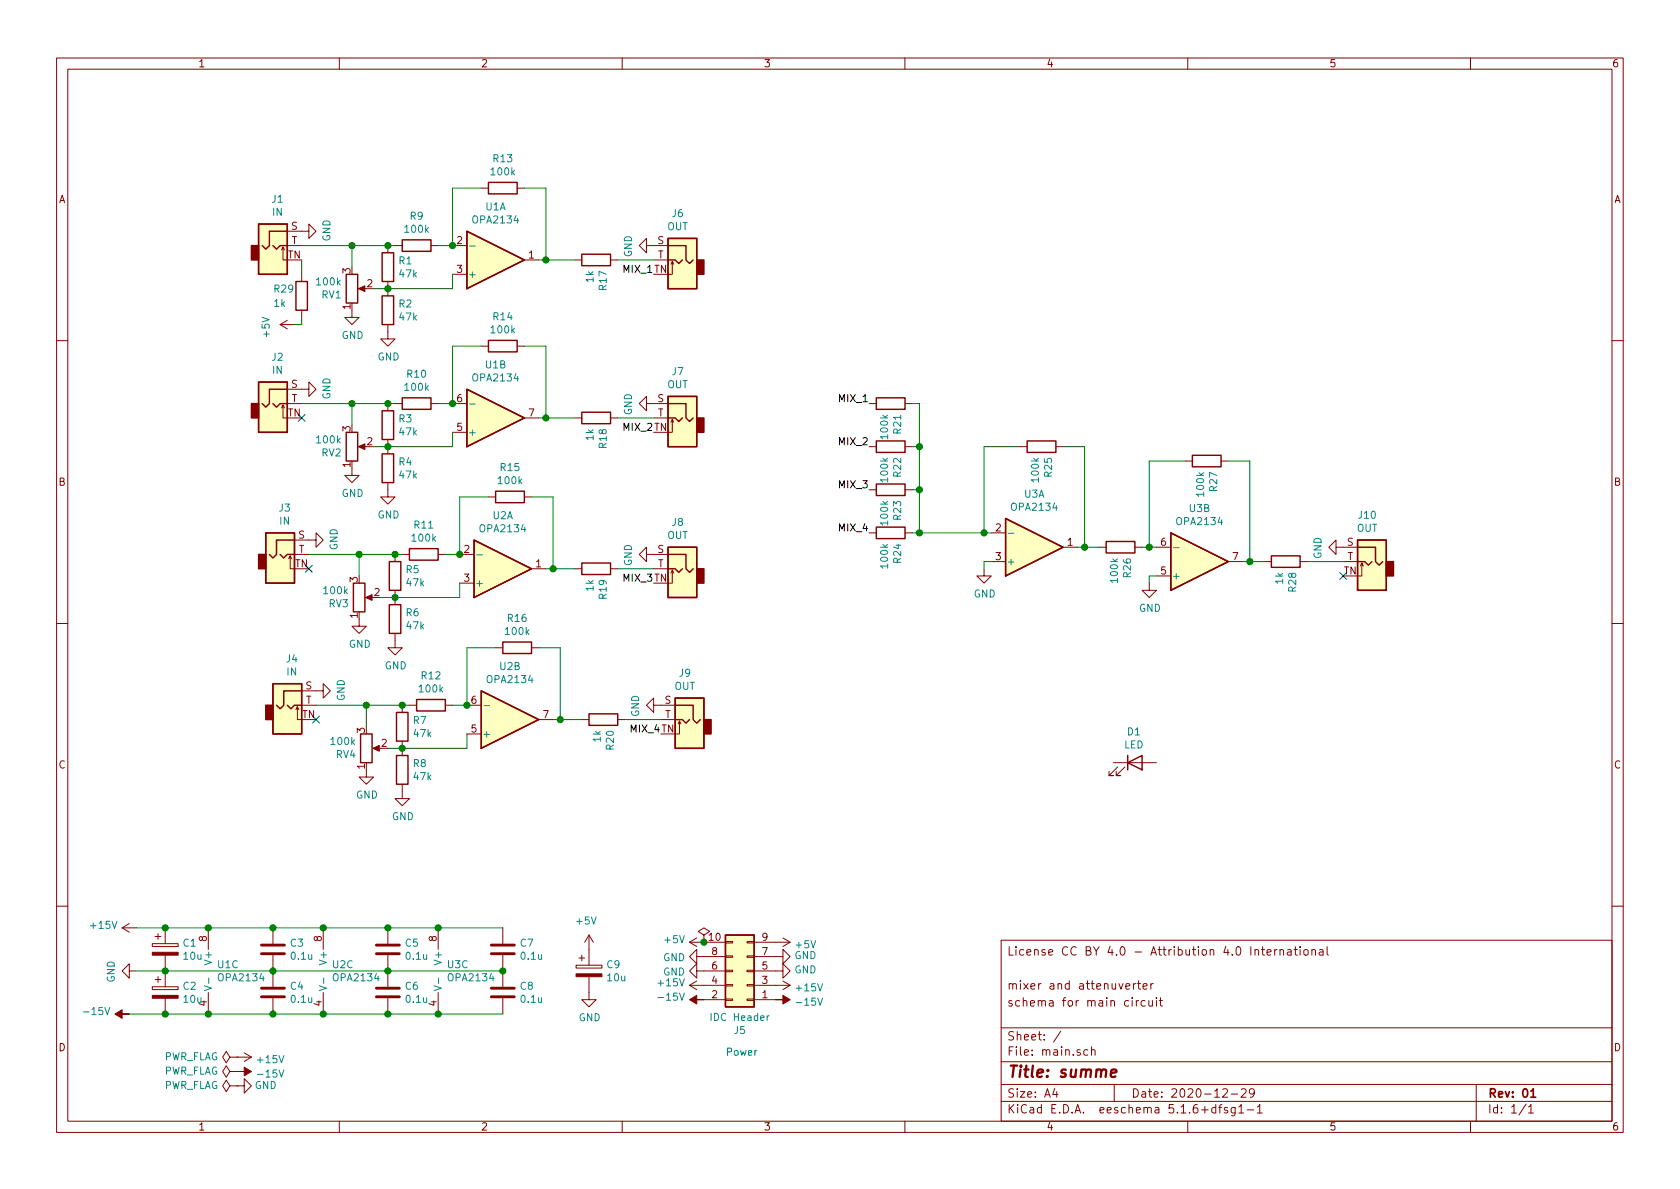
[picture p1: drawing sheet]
<svg xmlns="http://www.w3.org/2000/svg" width="297mm" height="210mm" viewBox="0 0 297 210" stroke-linecap="round" stroke-linejoin="round" font-family="sans-serif">
<g fill="none" stroke="#840000" stroke-width=".18">
<path d="M10 10.3h277v189.9h-277zM12 12.2h273v186.1h-273zM60 10.3v1.9M110 10.3v1.9M160 10.3v1.9M210 10.3v1.9M260 10.3v1.9M85.1 33.3h1.3M91.4 33.3h1.3M49.5 57.4l1.3 .8M49.5 57.4h2.6M49.8 44.2l.2-.5v2.3h.8"/>
<path d="M50 43.7l.3 .5M50.8 40.9h3.8v-1.3l1.3 1.3-1.3 1.3v-1.3M50.8 43.4h2.5M50.8 56.6l-1.3 .8M53.3 48.5v1.3M53.3 54.9v1.2M62.2 54.9v1.2h1.3l-1.3 1.3-1.2-1.3h1.2M63.8 51h1M68.6 57.4v2.5h1.2l-1.2 1.3-1.3-1.3h1.3M68.6 43.4v1.3M68.6 49.8v2.5M69.8 43.4h1.3"/>
<path d="M76.2 43.4h1.3M80 43.4h2.5M80 48.5h2.5M92.7 46h2.5M101.6 46h1.3M107.9 46h1.3M114.3 43.4v-1.2l-1.3 1.2 1.3 1.3v-1.3h3.8M115.6 46h2.5M118.9 46.2l-.3 .5M119.1 46.7l-.2-.5v2.3h-.8M10 60.2h2M49.8 72.1l.2-.5v2.3h.8"/>
<path d="M50 71.6l.3 .5M50.8 68.8h3.8v-1.2l1.3 1.2-1.3 1.3v-1.3M50.8 71.4h2.5M63.8 79h1M68.6 71.4v1.2M68.6 77.7v2.6M69.8 71.4h1.3M76.2 71.4h1.3M80 71.4h2.5M80 76.4h2.5M85.1 61.2h1.3M91.4 61.2h1.3"/>
<path d="M92.7 73.9h2.5M101.6 73.9h1.3M107.9 73.9h1.3M114.3 71.4v-1.3l-1.3 1.3 1.3 1.2v-1.2h3.8M115.6 73.9h2.5M118.9 74.2l-.3 .5M119.1 74.7l-.2-.5v2.2h-.8M153.7 71.4h1.2M153.7 79h1.2M160 71.4h1.3M160 79h1.3M180.3 79h1.3"/>
<path d="M186.7 79h1.3M285 60.2h2M51.1 98.8l.2-.5v2.3h.8M51.3 98.3l.3 .5M52.1 95.5h3.8v-1.3l1.2 1.3-1.2 1.3v-1.3M52.1 98h2.5M62.2 82.8v1.3h1.3l-1.3 1.2-1.2-1.2h1.2M68.6 85.3v2.6h1.2l-1.2 1.2-1.3-1.2h1.3M69.8 98v1.3M71.1 98h1.3M77.5 98h1.2M81.3 98h2.5"/>
<path d="M86.4 87.9h1.2M92.7 87.9h1.3M114.3 98v-1.2l-1.3 1.2 1.3 1.3v-1.3h3.8M153.7 94.2h1.2M153.7 86.6h1.2M160 94.2h1.3M160 86.6h1.3M175.3 94.2h2.5M175.3 99.3h2.5M188 96.8h2.5M194.3 96.8h1.3M200.7 96.8h1.2"/>
<path d="M204.5 96.8h2.5M209.5 81.5h1.3M215.9 81.5h1.3M217.2 99.3h2.5M223.5 99.3h1.3M229.9 99.3h1.2M236.2 96.8v-1.3l-1.3 1.3 1.3 1.2v-1.2h3.8M237.5 99.3h2.5M240.8 99.6l-.3 .5M10 110.3h2M63.5 109.5v1.2h1.3l-1.3 1.3-1.3-1.3h1.3M65 105.7h1"/>
<path d="M69.8 112v2.5h1.3l-1.3 1.3-1.2-1.3h1.2M69.8 104.4v2.5M81.3 103.1h2.5M87.6 114.5h1.3M94 100.6h2.5M94 114.5h1.2M101.6 100.6h1.3M107.9 100.6h1.3M115.6 100.6h2.5M118.9 100.8l-.3 .5M119.1 101.3l-.2-.5v2.3h-.8M174 100.6v1.2h1.3l-1.3 1.3-1.3-1.3h1.3"/>
<path d="M203.2 103.1v1.3h1.3l-1.3 1.3-1.3-1.3h1.3M204.5 101.8h2.5M241 100.1l-.2-.5v2.2h-.8M285 110.3h2M52.3 125.5l.3-.5v2.2h.7M52.6 125l.2 .5M53.3 122.2h3.8v-1.3l1.3 1.3-1.3 1.2v-1.2M53.3 124.7h2.6M64.8 136.1v1.3h1.2l-1.2 1.3-1.3-1.3h1.3M66.3 132.3h1M71.1 138.7v2.5h1.3l-1.3 1.3-1.3-1.3h1.3M71.1 124.7v1.3"/>
<path d="M71.1 131.1v2.5M72.4 124.7h1.3M78.7 124.7h1.3M82.5 124.7h2.6M82.5 129.8h2.6M95.2 127.2h2.6M102.9 127.2h1.2M109.2 127.2h1.3M115.6 124.7v-1.3l-1.3 1.3 1.3 1.3v-1.3h3.8M116.8 127.2h2.6M120.1 127.5l-.2 .5M120.4 128l-.3-.5v2.3h-.7"/>
<path d="M196.8 134.9h7.7M197.6 135.6l-1.5 1.6h.7h-.7v-.8M198.9 135.6l-1.5 1.6h.7h-.7v-.8M10 160.2h2M21.6 164.1l1.3 .7M21.6 164.1h2.5M22.9 171.7v-1.3l-1.3 1.3 1.3 1.3v-1.3h1.2M22.9 163.3l-1.3 .8M26.9 174.5h4.6v.5h-4.6zM26.9 166.9h4.6v.5h-4.6zM27.4 173.2h1M27.4 165.6h1"/>
<path d="M27.9 165.1v1M27.9 172.7v1M29.2 164.1v2.8M29.2 168.9v5.6M29.2 176.5v2.8M36.8 164.1v3.8M36.8 175.5v3.8M48.3 164.1v2.8M48.3 168.9v5.6M48.3 176.5v2.8M57.1 164.1v3.8M57.1 175.5v3.8"/>
<path d="M68.6 164.1v2.8M68.6 168.9v5.6M68.6 176.5v2.8M77.5 164.1v3.8M77.5 175.5v3.8M88.9 164.1v2.8M88.9 168.9v5.6M88.9 176.5v2.8M101.9 170.7h4.5v.5h-4.5zM102.4 169.4h1M102.9 168.9v1M104.1 172.7v4.1h1.3l-1.3 1.2-1.2-1.2h1.2"/>
<path d="M104.1 165.3l-.7 1.3M104.1 165.3v5.4M104.1 165.3l.8 1.3M121.9 166.6l1.3 .8M121.9 166.6h6.4M121.9 174.2h6.4M121.9 174.2l1.3 .8M123.2 169.2v-1.3l-1.3 1.3 1.3 1.2v-1.2h5.1M123.2 171.7v-1.3l-1.3 1.3 1.3 1.3v-1.3h5.1M123.2 165.9l-1.3 .7M123.2 173.5l-1.3 .7M124.5 165.3l1-.6-1-.6-1.1 .6 1.1 .6v1.3"/>
<path d="M124.5 166.6h.1M124.5 176.8h3.8M128.3 166.5h1.2v.2h-1.2zM128.3 169h1.2v.3h-1.2zM128.3 174.1h1.2v.3h-1.2zM128.3 176.7h1.2v.2h-1.2zM128.3 171.6h1.2v.2h-1.2zM132.1 166.5h1.2v.2h-1.2zM132.1 169h1.2v.3h-1.2zM132.1 174.1h1.2v.3h-1.2zM132.1 176.7h1.2v.2h-1.2zM132.1 171.6h1.2v.2h-1.2z"/>
<path d="M133.3 171.7h5.1v-1.3l1.3 1.3-1.3 1.3v-1.3M133.3 169.2h5.1v-1.3l1.3 1.3-1.3 1.2v-1.2M133.3 166.6h6.4M133.3 174.2h6.4M133.3 176.8h3.9M138.4 165.9l1.3 .7M138.4 173.5l1.3 .7M139.7 166.6l-1.3 .8M139.7 174.2l-1.3 .8M177 166.3h108v32h-108zM199.1 174.4l.7-.1-.1-.3-.4-.1-.2 .2v.7h.6M200.2 176.4v.2"/>
<path d="M200.2 176.9v1M200.4 173.9v1M200.8 173.9l-.4 .3M200.9 176.9v1M201.1 173.9h.6M201.3 176.9l-.3 .2-.1 .1M201.3 173.4v1.3l.4 .2M202.1 174.4l.7-.1v-.3l-.5-.1-.2 .2 .1 .7h.6M202.5 177l-.4-.1-.3 .3v.6l.3 .1 .4-.1M203.1 176.9l.1 .9 .4 .1 .2-.1M203.5 173.9v1M203.8 176.9v1"/>
<path d="M203.9 173.9l-.3 .1-.1 .2M204.5 176.4v.2M204.5 176.9v1M205 176.9h.5M205.2 176.4v1.3l.3 .2M223 167.9h.6M223.2 167.4v1.3l.4 .2M224 168.4l.7-.1v-.3l-.5-.1-.2 .2 .1 .7h.6M225.4 167.9v1M225.8 167.9l-.4 .3M226.3 168l.2-.1 .4 .1v.9M226.3 167.9v1"/>
<path d="M227.7 168h.5l.1 .9M228.3 168.3h-.5l-.2 .2 .2 .4 .5-.1M228.8 167.9h.6M229 167.4v1.3l.4 .2M229.9 167.4v.2M229.9 167.9v1M230.6 168l.2-.1 .4 .1v.8l-.2 .1-.4-.1zM232 168l.2-.1 .3 .1 .1 .9M232 167.9v1M233.3 168h.6v.9M233.9 168.3h-.4l-.3 .2 .3 .4 .4-.1M234.6 167.4v1.3l.3 .2"/>
<path d="M285 160.2h2M40.6 186.9l-.6-1-.6 1 .6 1.1 .6-1.1h1.3M40.6 189.5l-.6-1-.6 1 .6 1 .6-1h1.3M40.6 192l-.6-1-.6 1 .6 1 .6-1h1.3M41.9 186.9h.1M41.9 189.5h.1M41.9 192h1.3v-1.3l1.2 1.3-1.2 1.3v-1.3M41.9 192h.1M41.9 186.9h2.5M43.2 186.2l1.2 .7M44.4 186.9l-1.2 .8M60 198.3v1.9"/>
<path d="M110 198.3v1.9M160 198.3v1.9M177 194.8h108M177 191.8h108M177 187.8h108M177 181.8h108M186.5 192.5l-.4 1h1M186.8 193v1M187.6 182.3l-1.3 2M192.3 185.7l-.4-.1-.3 .3 .1 .6 .2 .1 .4-.1M193 185.7l.2-.1 .3 .1 .1 .9M193 185.1v1.5"/>
<path d="M197 191.8v3M210 198.3v1.9M215 195.9l-.5-.1-.3 .3 .1 .6 .2 .1 .5-.1M215 195.3v1.5M215.5 195.8h.5M216 195.3l-.3 .2v1.3M216.2 192.7l.2-.2h.4l.2 .5-.9 1h.9M217 195.9l-.3-.1-.2 .2v.3l.5 .1v.3h-.5M217.7 193.5h1.1M218.4 195.8v1.2l-.3 .3h-.3M218.4 195.9l-.4-.1-.3 .3 .1 .6h.6M219 195.8l.5-.5v1.5"/>
<path d="M219 196.8h.9M219.5 192.7l.2-.2h.3l.3 .2v.3v.2l-.9 .8h.9M220.5 196.3h1.2M221.8 193.2l-.3 .3h-.3l-.3-.3v-.4l.2-.2 .4-.1 .2 .2a1.13 1.13 0 0 1-.2 1.2l-.4 .1M222.3 195.8l.4-.5v1.5M222.3 196.8h.9M260 198.3v1.9M261 191.8v6.5M269.8 195.2l-1.2 2M270.3 195.8l.4-.5v1.5M270.3 196.8h.8"/>
</g>
<path d="M270.7 193l.4-.5v1.5M270.7 194h.8" fill="none" stroke="#840000" stroke-width=".3"/>
<path d="M196.4 189.8l1-.2-.1-.4h-.7l-.2 1 .2 .2 .6-.1" fill="none" stroke="#840000" stroke-width=".41"/>
<g fill="none" stroke="#840000" stroke-width=".25">
<path d="M45.7 39.6h5.1v8.9h-5.1zM86.4 32.3h5v2h-5zM48.3 43.4l.6 .7 .6-.7h1.3M50.8 40.9h-3.2v2.5l-.6 .7-.6-.7M52.3 49.8h2.1v5.1h-2.1zM61.2 48.5h2v5.1h-2zM67.6 44.7h2v5.1h-2zM67.6 52.3h2v5.1h-2zM71.1 42.4h5.1v2h-5.1zM82.5 40.9l10.2 5.1-10.2 5zM102.9 45h5v2h-5zM118.1 42.2h5.1v8.8h-5.1z"/>
<path d="M118.1 46h1.3l.6 .6 .6-.6M118.1 43.4h3.2v2.6l.6 .6 .7-.6M45.7 67.6h5.1v8.8h-5.1zM48.3 71.4l.6 .6 .6-.6h1.3M50.8 68.8h-3.2v2.6l-.6 .6-.6-.6M61.2 76.4h2v5.1h-2zM67.6 72.6h2v5.1h-2zM71.1 70.4h5.1v2h-5.1zM82.5 68.8l10.2 5.1-10.2 5.1zM86.4 60.2h5v2h-5zM102.9 72.9h5v2h-5zM118.1 70.1h5.1v8.9h-5.1z"/>
<path d="M118.1 73.9h1.3l.6 .6 .6-.6M118.1 71.4h3.2v2.5l.6 .6 .7-.6M154.9 78h5.1v2h-5.1zM154.9 70.4h5.1v2h-5.1zM181.6 78h5.1v2h-5.1zM47 94.2h5.1v8.9h-5.1zM49.5 98l.7 .7 .6-.7h1.3M52.1 95.5h-3.2v2.5l-.6 .7-.7-.7M67.6 80.3h2v5h-2zM68.8 99.3h2.1v5.1h-2.1zM72.4 97h5.1v2.1h-5.1zM83.8 95.5l10.2 5.1-10.2 5.1z"/>
<path d="M87.6 86.9h5.1v2h-5.1zM102.9 99.6h5v2h-5zM118.1 96.8h5.1v8.9h-5.1zM118.1 98h3.2v2.6l.6 .6 .7-.6M154.9 93.2h5.1v2h-5.1zM154.9 85.6h5.1v2h-5.1zM177.8 91.7l10.2 5.1-10.2 5zM195.6 95.8h5.1v2h-5.1zM207 94.2l10.2 5.1-10.2 5.1zM210.8 80.5h5.1v2h-5.1zM224.8 98.3h5.1v2h-5.1zM240 95.5h5.1v8.9h-5.1z"/>
<path d="M240 99.3h1.3l.6 .6 .7-.6M240 96.8h3.2v2.5l.6 .6 .7-.6M62.5 103.1h2v5.1h-2zM68.8 106.9h2.1v5.1h-2.1zM88.9 113.5h5.1v2.1h-5.1zM118.1 100.6h1.3l.6 .6 .6-.6M48.3 120.9h5v8.9h-5zM50.8 124.7l.6 .6 .7-.6h1.2M53.3 122.2h-3.1v2.5l-.7 .6-.6-.6M63.8 129.8h2v5.1h-2zM70.1 133.6h2v5.1h-2zM70.1 126h2v5.1h-2z"/>
<path d="M73.7 123.7h5v2h-5zM85.1 122.2l10.1 5-10.1 5.1zM104.1 126.2h5.1v2.1h-5.1zM119.4 123.4h5.1v8.9h-5.1zM119.4 127.2h1.2l.7 .7 .6-.7M119.4 124.7h3.2v2.5l.6 .7 .6-.7M199.4 134.9l2.5-1.3v2.5zM199.4 133.6v2.5M128.3 165.3h5v12.7h-5z"/>
</g>
<g fill="#840000" stroke="#840000" stroke-width=".18">
<path d="M41.9 189.5h1.3v-.8l1.2 .8-1.2 .7v-.7z"/>
<path d="M137.2 176.8h1.2v-.8l1.3 .8-1.3 .7v-.7z"/>
<path d="M121.9 176.8l1.3-.8v.8h1.3h-1.3v.7z"/>
<path d="M20.3 179.3l1.3-.7v.7h1.3h-1.3v.8z"/>
<path d="M101.9 172.2h4.5v.5h-4.5z"/>
<path d="M64.6 105.7l1.2-.5v1z"/>
<path d="M26.9 176h4.6v.5h-4.6z"/>
<path d="M26.9 168.4h4.6v.5h-4.6z"/>
<path d="M65.9 132.3l1.2-.5v1z"/>
<path d="M63.4 51l1.1-.5v1.1z"/>
<path d="M63.4 79l1.1-.5v1z"/>
</g>
<g fill="#ffffc2" stroke="#ffffc2" stroke-width=".18">
<path d="M128.3 165.3h5v12.7h-5z"/>
<path d="M47 94.2h5.1v8.9h-5.1z"/>
<path d="M118.1 96.8h5.1v8.9h-5.1z"/>
<path d="M119.4 123.4h5.1v8.9h-5.1z"/>
<path d="M118.1 70.1h5.1v8.9h-5.1z"/>
<path d="M48.3 120.9h5v8.9h-5z"/>
<path d="M240 95.5h5.1v8.9h-5.1z"/>
<path d="M45.7 67.6h5.1v8.8h-5.1z"/>
<path d="M207 94.2l10.2 5.1-10.2 5.1z"/>
<path d="M82.5 68.8l10.2 5.1-10.2 5.1z"/>
<path d="M82.5 40.9l10.2 5.1-10.2 5z"/>
<path d="M45.7 39.6h5.1v8.9h-5.1z"/>
<path d="M83.8 95.5l10.2 5.1-10.2 5.1z"/>
<path d="M85.1 122.2l10.1 5-10.1 5.1z"/>
<path d="M177.8 91.7l10.2 5.1-10.2 5z"/>
<path d="M118.1 42.2h5.1v8.8h-5.1z"/>
</g>
<g fill="none" stroke="#008484" stroke-width=".18">
<path d="M83 43.5h1M83 71.4h1M84.3 98.1h1M178.3 94.3h1M207.5 96.8h1M85.6 124.8h1M36.1 174.3l1.3 .4-1.3 .5M36.9 172.9v1M56.4 174.3l1.3 .4-1.3 .5M57.2 172.9v1M76.8 174.3l1.2 .4-1.2 .5M77.5 172.9v1"/>
<path d="M136 179.6l-.4 .3"/>
</g>
<path d="M46.2 168.7h4.1M46.2 167.1h4.1M46.2 176.3h4.1M46.2 174.7h4.1M66.5 168.7h4.1M66.5 167.1h4.1M66.5 176.3h4.1M66.5 174.7h4.1M86.9 168.7h4M86.9 167.1h4M86.9 176.3h4M86.9 174.7h4" fill="none" stroke="#840000" stroke-width=".51"/>
<g fill="#840000" stroke="#840000" stroke-width=".25">
<path d="M45.7 98h1.3v2.6h-1.3z"/>
<path d="M123.2 100.6h1.3v2.5h-1.3z"/>
<path d="M124.5 127.2h1.2v2.6h-1.2z"/>
<path d="M123.2 73.9h1.3v2.5h-1.3z"/>
<path d="M47 124.7h1.3v2.5h-1.3z"/>
<path d="M245.1 99.3h1.3v2.5h-1.3z"/>
<path d="M44.4 71.4h1.3v2.5h-1.3z"/>
<path d="M44.4 43.4h1.3v2.6h-1.3z"/>
<path d="M123.2 46h1.3v2.5h-1.3z"/>
</g>
<g fill="none" stroke="#008400" stroke-width=".18">
<path d="M85.1 33.3h-5.1v10.1h-2.5M92.7 33.3h3.8v12.7M53.3 43.4h16.5M53.3 46v2.5M53.3 56.1v1.3h-1.2M62.2 43.4v3.8M80 48.5v2.5h-14M95.2 46h6.4M109.2 46h6.4M53.3 71.4h16.5M62.2 71.4v3.8M80 76.4v2.6h-14"/>
<path d="M85.1 61.2h-5.1v10.2h-2.5M92.7 61.2h3.8v12.7M95.2 73.9h6.4M109.2 73.9h6.4M161.3 71.4h1.3v22.8M161.3 79h1.3M180.3 79h-6.3v15.2M188 79h3.8v17.8M54.6 98h16.5M63.5 98v3.8M86.4 87.9h-5.1v10.1h-2.6M94 87.9h3.8v12.7"/>
<path d="M161.3 94.2h14M161.3 86.6h1.3M175.3 99.3h-1.3v1.3M190.5 96.8h3.8M201.9 96.8h2.6M209.5 81.5h-6.3v15.3M217.2 81.5h3.8v17.8M219.7 99.3h3.8M231.1 99.3h6.4M81.3 103.1v2.6h-14M87.6 114.5h-5.1v10.2h-2.5M95.2 114.5h3.9v12.7"/>
<path d="M96.5 100.6h5.1M109.2 100.6h6.4M204.5 101.8h-1.3v1.3M55.9 124.7h16.5M64.8 124.7v3.8M82.5 129.8v2.5h-13.9M97.8 127.2h5.1M110.5 127.2h6.3M22.9 179.3h66M24.1 164.1h64.8M24.1 171.7h64.8"/>
</g>
<g fill="#008400" stroke="#008400" stroke-width=".25">
<circle cx="77.5" cy="179.3" r=".51"/>
<circle cx="29.2" cy="171.7" r=".51"/>
<circle cx="68.6" cy="171.7" r=".51"/>
<circle cx="88.9" cy="171.7" r=".51"/>
<circle cx="57.2" cy="164.1" r=".51"/>
<circle cx="68.6" cy="179.3" r=".51"/>
<circle cx="62.2" cy="43.4" r=".51"/>
<circle cx="77.5" cy="164.1" r=".51"/>
<circle cx="68.6" cy="164.1" r=".51"/>
<circle cx="36.8" cy="179.3" r=".51"/>
<circle cx="36.8" cy="164.1" r=".51"/>
<circle cx="68.6" cy="51" r=".51"/>
<circle cx="57.2" cy="179.3" r=".51"/>
<circle cx="68.6" cy="43.4" r=".51"/>
<circle cx="191.8" cy="96.8" r=".51"/>
<circle cx="96.5" cy="46" r=".51"/>
<circle cx="71.1" cy="124.7" r=".51"/>
<circle cx="162.6" cy="94.2" r=".51"/>
<circle cx="71.1" cy="132.3" r=".51"/>
<circle cx="162.6" cy="79" r=".51"/>
<circle cx="64.8" cy="124.7" r=".51"/>
<circle cx="162.6" cy="86.6" r=".51"/>
<circle cx="174" cy="94.2" r=".51"/>
<circle cx="96.5" cy="73.9" r=".51"/>
<circle cx="97.8" cy="100.6" r=".51"/>
<circle cx="69.9" cy="98" r=".51"/>
<circle cx="69.9" cy="105.7" r=".51"/>
<circle cx="99.1" cy="127.2" r=".51"/>
<circle cx="124.5" cy="166.6" r=".51"/>
<circle cx="63.5" cy="98" r=".51"/>
<circle cx="203.2" cy="96.8" r=".51"/>
<circle cx="62.2" cy="71.4" r=".51"/>
<circle cx="221" cy="99.3" r=".51"/>
<circle cx="68.6" cy="79" r=".51"/>
<circle cx="68.6" cy="71.4" r=".51"/>
<circle cx="82.6" cy="124.7" r=".51"/>
<circle cx="81.3" cy="98" r=".51"/>
<circle cx="80" cy="71.4" r=".51"/>
<circle cx="80" cy="43.4" r=".51"/>
<circle cx="29.2" cy="164.1" r=".51"/>
<circle cx="29.2" cy="179.3" r=".51"/>
<circle cx="48.3" cy="179.3" r=".51"/>
<circle cx="48.3" cy="164.1" r=".51"/>
<circle cx="48.3" cy="171.7" r=".51"/>
</g>
<path d="M52.7 73.3l1.2 1.2M53.9 73.3l-1.2 1.2M54 100l1.2 1.2M55.2 100l-1.2 1.2M236.9 101.2l1.2 1.3M238.1 101.2l-1.2 1.3M55.3 126.6l1.2 1.3M56.5 126.6l-1.2 1.3" fill="none" stroke="#000084" stroke-width=".18"/>
<text font-size="2.8" fill="#840000" x="178" y="190.5">Title: summe</text>
<g font-size="2.1" fill="#840000">
<text x="178" y="169">License CC BY 4.0 - Attribution 4.0 International</text>
<text x="178" y="178">schema for main circuit</text>
<text x="178" y="175">mixer and attenuverter</text>
<text x="178" y="184">Sheet: /</text>
<text x="178" y="186.7">File: main.sch</text>
<text x="178" y="196.9">KiCad E.D.A. eeschema 5.1.6+dfsg1-1</text>
<text x="178" y="194.1">Size: A4</text>
<text x="200" y="194.1">Date: 2020-12-29</text>
<text x="263" y="194.1">Rev: 01</text>
<text x="263" y="196.9">Id: 1/1</text>
</g>
<g font-size="1.8" fill="#840000">
<text x="35" y="11.9">1</text>
<text x="85" y="11.9">2</text>
<text x="135" y="11.9">3</text>
<text x="185" y="11.9">4</text>
<text x="235" y="11.9">5</text>
<text x="285" y="11.9">6</text>
<text x="10.4" y="35.9">A</text>
<text x="285.4" y="35.9">A</text>
<text x="51.5" y="40.6">S</text>
<text x="50.9" y="45.7">TN</text>
<text x="51.5" y="43.2">T</text>
<text x="80.8" y="43.2">2</text>
<text x="93.5" y="45.7">1</text>
<text x="116.3" y="43.2">S</text>
<text x="116.3" y="45.7">T</text>
<text x="62" y="48.4" transform="rotate(-90 62 48.4)">3</text>
<text x="64.9" y="50.8">2</text>
<text x="80.8" y="48.3">3</text>
<text x="62" y="54.7" transform="rotate(-90 62 54.7)">1</text>
<text x="51.5" y="68.6">S</text>
<text x="51.5" y="71.1">T</text>
<text x="80.8" y="71.1">6</text>
<text x="116.3" y="71.1">S</text>
<text x="50.9" y="73.7">TN</text>
<text x="62" y="76.3" transform="rotate(-90 62 76.3)">3</text>
<text x="80.8" y="76.2">5</text>
<text x="93.5" y="73.7">7</text>
<text x="116.3" y="73.7">T</text>
<text x="62" y="82.6" transform="rotate(-90 62 82.6)">1</text>
<text x="64.9" y="78.7">2</text>
<text x="10.4" y="85.9">B</text>
<text x="285.4" y="85.9">B</text>
<text x="52.8" y="95.2">S</text>
<text x="176" y="94">2</text>
<text x="52.2" y="100.3">TN</text>
<text x="52.8" y="97.8">T</text>
<text x="82.1" y="97.8">2</text>
<text x="94.8" y="100.3">1</text>
<text x="116.3" y="97.8">S</text>
<text x="116.3" y="100.3">T</text>
<text x="176" y="99.1">3</text>
<text x="188.7" y="96.5">1</text>
<text x="205.3" y="101.6">5</text>
<text x="205.3" y="96.5">6</text>
<text x="218" y="99.1">7</text>
<text x="237.6" y="101.6">TN</text>
<text x="238.2" y="96.5">S</text>
<text x="238.2" y="99.1">T</text>
<text x="63.2" y="103" transform="rotate(-90 63.2 103)">3</text>
<text x="66.2" y="105.4">2</text>
<text x="82.1" y="102.9">3</text>
<text x="63.2" y="109.3" transform="rotate(-90 63.2 109.3)">1</text>
<text x="54" y="121.9">S</text>
<text x="54.1" y="124.5">T</text>
<text x="83.3" y="124.5">6</text>
<text x="117.5" y="124.5">S</text>
<text x="53.4" y="127">TN</text>
<text x="64.5" y="129.6" transform="rotate(-90 64.5 129.6)">3</text>
<text x="83.3" y="129.5">5</text>
<text x="96" y="127">7</text>
<text x="117.6" y="127">T</text>
<text x="10.4" y="135.9">C</text>
<text x="64.5" y="136" transform="rotate(-90 64.5 136)">1</text>
<text x="67.5" y="132.1">2</text>
<text x="285.4" y="135.9">C</text>
<text x="36.6" y="166.5" transform="rotate(-90 36.6 166.5)">8</text>
<text x="56.9" y="166.5" transform="rotate(-90 56.9 166.5)">8</text>
<text x="77.2" y="166.5" transform="rotate(-90 77.2 166.5)">8</text>
<text x="125.4" y="166.4">10</text>
<text x="134.8" y="166.4">9</text>
<text x="125.9" y="174">4</text>
<text x="125.9" y="171.4">6</text>
<text x="125.9" y="168.9">8</text>
<text x="134.8" y="174">3</text>
<text x="134.8" y="171.4">5</text>
<text x="134.8" y="168.9">7</text>
<text x="36.6" y="177.9" transform="rotate(-90 36.6 177.9)">4</text>
<text x="56.9" y="177.9" transform="rotate(-90 56.9 177.9)">4</text>
<text x="77.2" y="177.9" transform="rotate(-90 77.2 177.9)">4</text>
<text x="125.9" y="176.5">2</text>
<text x="134.8" y="176.5">1</text>
<text x="10.4" y="185.9">D</text>
<text x="285.4" y="185.9">D</text>
<text x="35" y="199.9">1</text>
<text x="85" y="199.9">2</text>
<text x="135" y="199.9">3</text>
<text x="185" y="199.9">4</text>
<text x="235" y="199.9">5</text>
<text x="285" y="199.9">6</text>
</g>
<g font-size="1.8" fill="#008484">
<text x="87.3" y="28.7">R13</text>
<text x="48.1" y="35.9">J1</text>
<text x="86.9" y="31">100k</text>
<text x="48.2" y="38.2">IN</text>
<text x="71.7" y="41.2">100k</text>
<text x="72.5" y="38.9">R9</text>
<text x="83.7" y="39.5">OPA2134</text>
<text x="85.9" y="37.2">U1A</text>
<text x="118" y="40.7">OUT</text>
<text x="118.9" y="38.4">J6</text>
<text x="58.4" y="42.7" transform="rotate(-90 58.4 42.7)">GND</text>
<text x="70.6" y="46.8">R1</text>
<text x="111.7" y="45.5" transform="rotate(-90 111.7 45.5)">GND</text>
<text x="48.5" y="51.7">R29</text>
<text x="56.1" y="50.5">100k</text>
<text x="56.9" y="52.8">RV1</text>
<text x="70.7" y="49.1">47k</text>
<text x="82.7" y="49.1">+</text>
<text x="105" y="49.9" transform="rotate(-90 105 49.9)">1k</text>
<text x="107.3" y="51.3" transform="rotate(-90 107.3 51.3)">R17</text>
<text x="47.7" y="59.5" transform="rotate(-90 47.7 59.5)">+5V</text>
<text x="48.5" y="54.3">1k</text>
<text x="60.4" y="59.9">GND</text>
<text x="70.6" y="54.4">R2</text>
<text x="70.7" y="56.7">47k</text>
<text x="86.9" y="58.9">100k</text>
<text x="87.3" y="56.6">R14</text>
<text x="48.1" y="63.8">J2</text>
<text x="66.8" y="63.7">GND</text>
<text x="85.9" y="65.1">U1B</text>
<text x="48.2" y="66.1">IN</text>
<text x="58.4" y="70.7" transform="rotate(-90 58.4 70.7)">GND</text>
<text x="71.7" y="69.1">100k</text>
<text x="72" y="66.8">R10</text>
<text x="83.7" y="67.5">OPA2134</text>
<text x="118" y="68.7">OUT</text>
<text x="118.9" y="66.3">J7</text>
<text x="70.6" y="74.7">R3</text>
<text x="70.7" y="77">47k</text>
<text x="82.7" y="77.1">+</text>
<text x="105" y="77.8" transform="rotate(-90 105 77.8)">1k</text>
<text x="111.7" y="73.5" transform="rotate(-90 111.7 73.5)">GND</text>
<text x="157" y="77.5" transform="rotate(-90 157 77.5)">100k</text>
<text x="159.3" y="76.7" transform="rotate(-90 159.3 76.7)">R21</text>
<text x="56.1" y="78.4">100k</text>
<text x="56.9" y="80.7">RV2</text>
<text x="70.6" y="82.3">R4</text>
<text x="88.5" y="83.3">R15</text>
<text x="107.3" y="79.2" transform="rotate(-90 107.3 79.2)">R18</text>
<text x="60.4" y="87.9">GND</text>
<text x="70.7" y="84.6">47k</text>
<text x="88.2" y="85.6">100k</text>
<text x="157" y="85.1" transform="rotate(-90 157 85.1)">100k</text>
<text x="159.3" y="84.3" transform="rotate(-90 159.3 84.3)">R22</text>
<text x="181.1" y="88">U3A</text>
<text x="183.7" y="85.1" transform="rotate(-90 183.7 85.1)">100k</text>
<text x="186" y="84.3" transform="rotate(-90 186 84.3)">R25</text>
<text x="212.9" y="87.6" transform="rotate(-90 212.9 87.6)">100k</text>
<text x="215.2" y="86.8" transform="rotate(-90 215.2 86.8)">R27</text>
<text x="49.4" y="90.5">J3</text>
<text x="49.5" y="92.8">IN</text>
<text x="66.8" y="91.7">GND</text>
<text x="73" y="95.8">100k</text>
<text x="73.3" y="93.5">R11</text>
<text x="85" y="94.1">OPA2134</text>
<text x="87.1" y="91.8">U2A</text>
<text x="118" y="95.3">OUT</text>
<text x="118.9" y="93">J8</text>
<text x="157" y="92.7" transform="rotate(-90 157 92.7)">100k</text>
<text x="159.3" y="91.9" transform="rotate(-90 159.3 91.9)">R23</text>
<text x="179" y="90.3">OPA2134</text>
<text x="208.2" y="92.9">OPA2134</text>
<text x="210.3" y="90.5">U3B</text>
<text x="239.9" y="94.1">OUT</text>
<text x="240.3" y="91.7">J10</text>
<text x="59.7" y="97.3" transform="rotate(-90 59.7 97.3)">GND</text>
<text x="71.8" y="101.4">R5</text>
<text x="111.7" y="100.1" transform="rotate(-90 111.7 100.1)">GND</text>
<text x="157" y="100.3" transform="rotate(-90 157 100.3)">100k</text>
<text x="159.3" y="99.5" transform="rotate(-90 159.3 99.5)">R24</text>
<text x="177.9" y="99.9">+</text>
<text x="233.7" y="98.9" transform="rotate(-90 233.7 98.9)">GND</text>
<text x="57.4" y="105.1">100k</text>
<text x="58.2" y="107.4">RV3</text>
<text x="72" y="103.7">47k</text>
<text x="83.9" y="103.8">+</text>
<text x="105" y="104.5" transform="rotate(-90 105 104.5)">1k</text>
<text x="107.3" y="105.9" transform="rotate(-90 107.3 105.9)">R19</text>
<text x="172.2" y="105.7">GND</text>
<text x="197.7" y="102.9" transform="rotate(-90 197.7 102.9)">100k</text>
<text x="200" y="102.1" transform="rotate(-90 200 102.1)">R26</text>
<text x="207.1" y="102.5">+</text>
<text x="226.9" y="103.2" transform="rotate(-90 226.9 103.2)">1k</text>
<text x="229.2" y="104.6" transform="rotate(-90 229.2 104.6)">R28</text>
<text x="71.8" y="109">R6</text>
<text x="72" y="111.3">47k</text>
<text x="89.5" y="112.3">100k</text>
<text x="89.8" y="110">R16</text>
<text x="201.4" y="108.2">GND</text>
<text x="50.6" y="117.1">J4</text>
<text x="50.7" y="119.5">IN</text>
<text x="61.7" y="114.5">GND</text>
<text x="68" y="118.4">GND</text>
<text x="88.4" y="118.5">U2B</text>
<text x="120.1" y="119.7">J9</text>
<text x="61" y="124" transform="rotate(-90 61 124)">GND</text>
<text x="74.2" y="122.4">100k</text>
<text x="74.6" y="120.1">R12</text>
<text x="86.3" y="120.8">OPA2134</text>
<text x="119.2" y="122">OUT</text>
<text x="58.6" y="131.7">100k</text>
<text x="73.1" y="128">R7</text>
<text x="73.2" y="130.3">47k</text>
<text x="85.2" y="130.4">+</text>
<text x="106.2" y="131.2" transform="rotate(-90 106.2 131.2)">1k</text>
<text x="113" y="126.8" transform="rotate(-90 113 126.8)">GND</text>
<text x="199.4" y="130">D1</text>
<text x="59.5" y="134.1">RV4</text>
<text x="73.1" y="135.7">R8</text>
<text x="73.2" y="138">47k</text>
<text x="108.5" y="132.6" transform="rotate(-90 108.5 132.6)">R20</text>
<text x="198.7" y="132.4">LED</text>
<text x="62.9" y="141.2">GND</text>
<text x="69.3" y="145">GND</text>
<text x="16.2" y="164.3">+15V</text>
<text x="32.4" y="167.4">C1</text>
<text x="51.4" y="167.4">C3</text>
<text x="71.7" y="167.4">C5</text>
<text x="92" y="167.4">C7</text>
<text x="102" y="163.5">+5V</text>
<text x="117.6" y="166.8">+5V</text>
<text x="140.8" y="167.7">+5V</text>
<text x="20.3" y="173.8" transform="rotate(-90 20.3 173.8)">GND</text>
<text x="32.5" y="169.7">10u</text>
<text x="37.5" y="170.2" transform="rotate(-90 37.5 170.2)">V+</text>
<text x="38.5" y="171.2">U1C</text>
<text x="38.8" y="173.5">OPA2134</text>
<text x="51.6" y="169.7">0.1u</text>
<text x="57.8" y="170.2" transform="rotate(-90 57.8 170.2)">V+</text>
<text x="58.9" y="171.2">U2C</text>
<text x="59.1" y="173.5">OPA2134</text>
<text x="71.9" y="169.7">0.1u</text>
<text x="78.1" y="170.2" transform="rotate(-90 78.1 170.2)">V+</text>
<text x="79.2" y="171.2">U3C</text>
<text x="79.4" y="173.5">OPA2134</text>
<text x="92.2" y="169.7">0.1u</text>
<text x="107.3" y="171.2">C9</text>
<text x="107.5" y="173.5">10u</text>
<text x="117.2" y="170">GND</text>
<text x="117.2" y="172.5">GND</text>
<text x="140.5" y="172.1">GND</text>
<text x="140.5" y="169.6">GND</text>
<text x="15.1" y="179.5">-15V</text>
<text x="32.4" y="175">C2</text>
<text x="32.5" y="177.3">10u</text>
<text x="51.4" y="175">C4</text>
<text x="51.6" y="177.3">0.1u</text>
<text x="71.7" y="175">C6</text>
<text x="71.9" y="177.3">0.1u</text>
<text x="92" y="175">C8</text>
<text x="92.2" y="177.3">0.1u</text>
<text x="116.5" y="174.4">+15V</text>
<text x="116.7" y="177">-15V</text>
<text x="140.9" y="175.3">+15V</text>
<text x="141.2" y="177.8">-15V</text>
<text x="102.3" y="180.6">GND</text>
<text x="126" y="180.5">IDC Header</text>
<text x="129.8" y="182.8">J5</text>
<text x="28.9" y="187.5">PWR_FLAG</text>
<text x="28.9" y="190">PWR_FLAG</text>
<text x="45.7" y="188">+15V</text>
<text x="45.9" y="190.5">-15V</text>
<text x="28.9" y="192.6">PWR_FLAG</text>
<text x="45" y="192.6">GND</text>
</g>
<g font-size="1.8">
<text x="110.5" y="48.3">MIX_1TN</text>
<text x="148.6" y="71.1">MIX_1</text>
<text x="110.5" y="76.2">MIX_2TN</text>
<text x="148.6" y="78.7">MIX_2</text>
<text x="148.6" y="86.4">MIX_3</text>
<text x="148.6" y="94">MIX_4</text>
<text x="110.5" y="102.9">MIX_3TN</text>
<text x="111.7" y="129.5">MIX_4TN</text>
</g>
<text font-size="1.8" fill="#0000c2" x="128.3" y="186.7">Power</text>
</svg>
